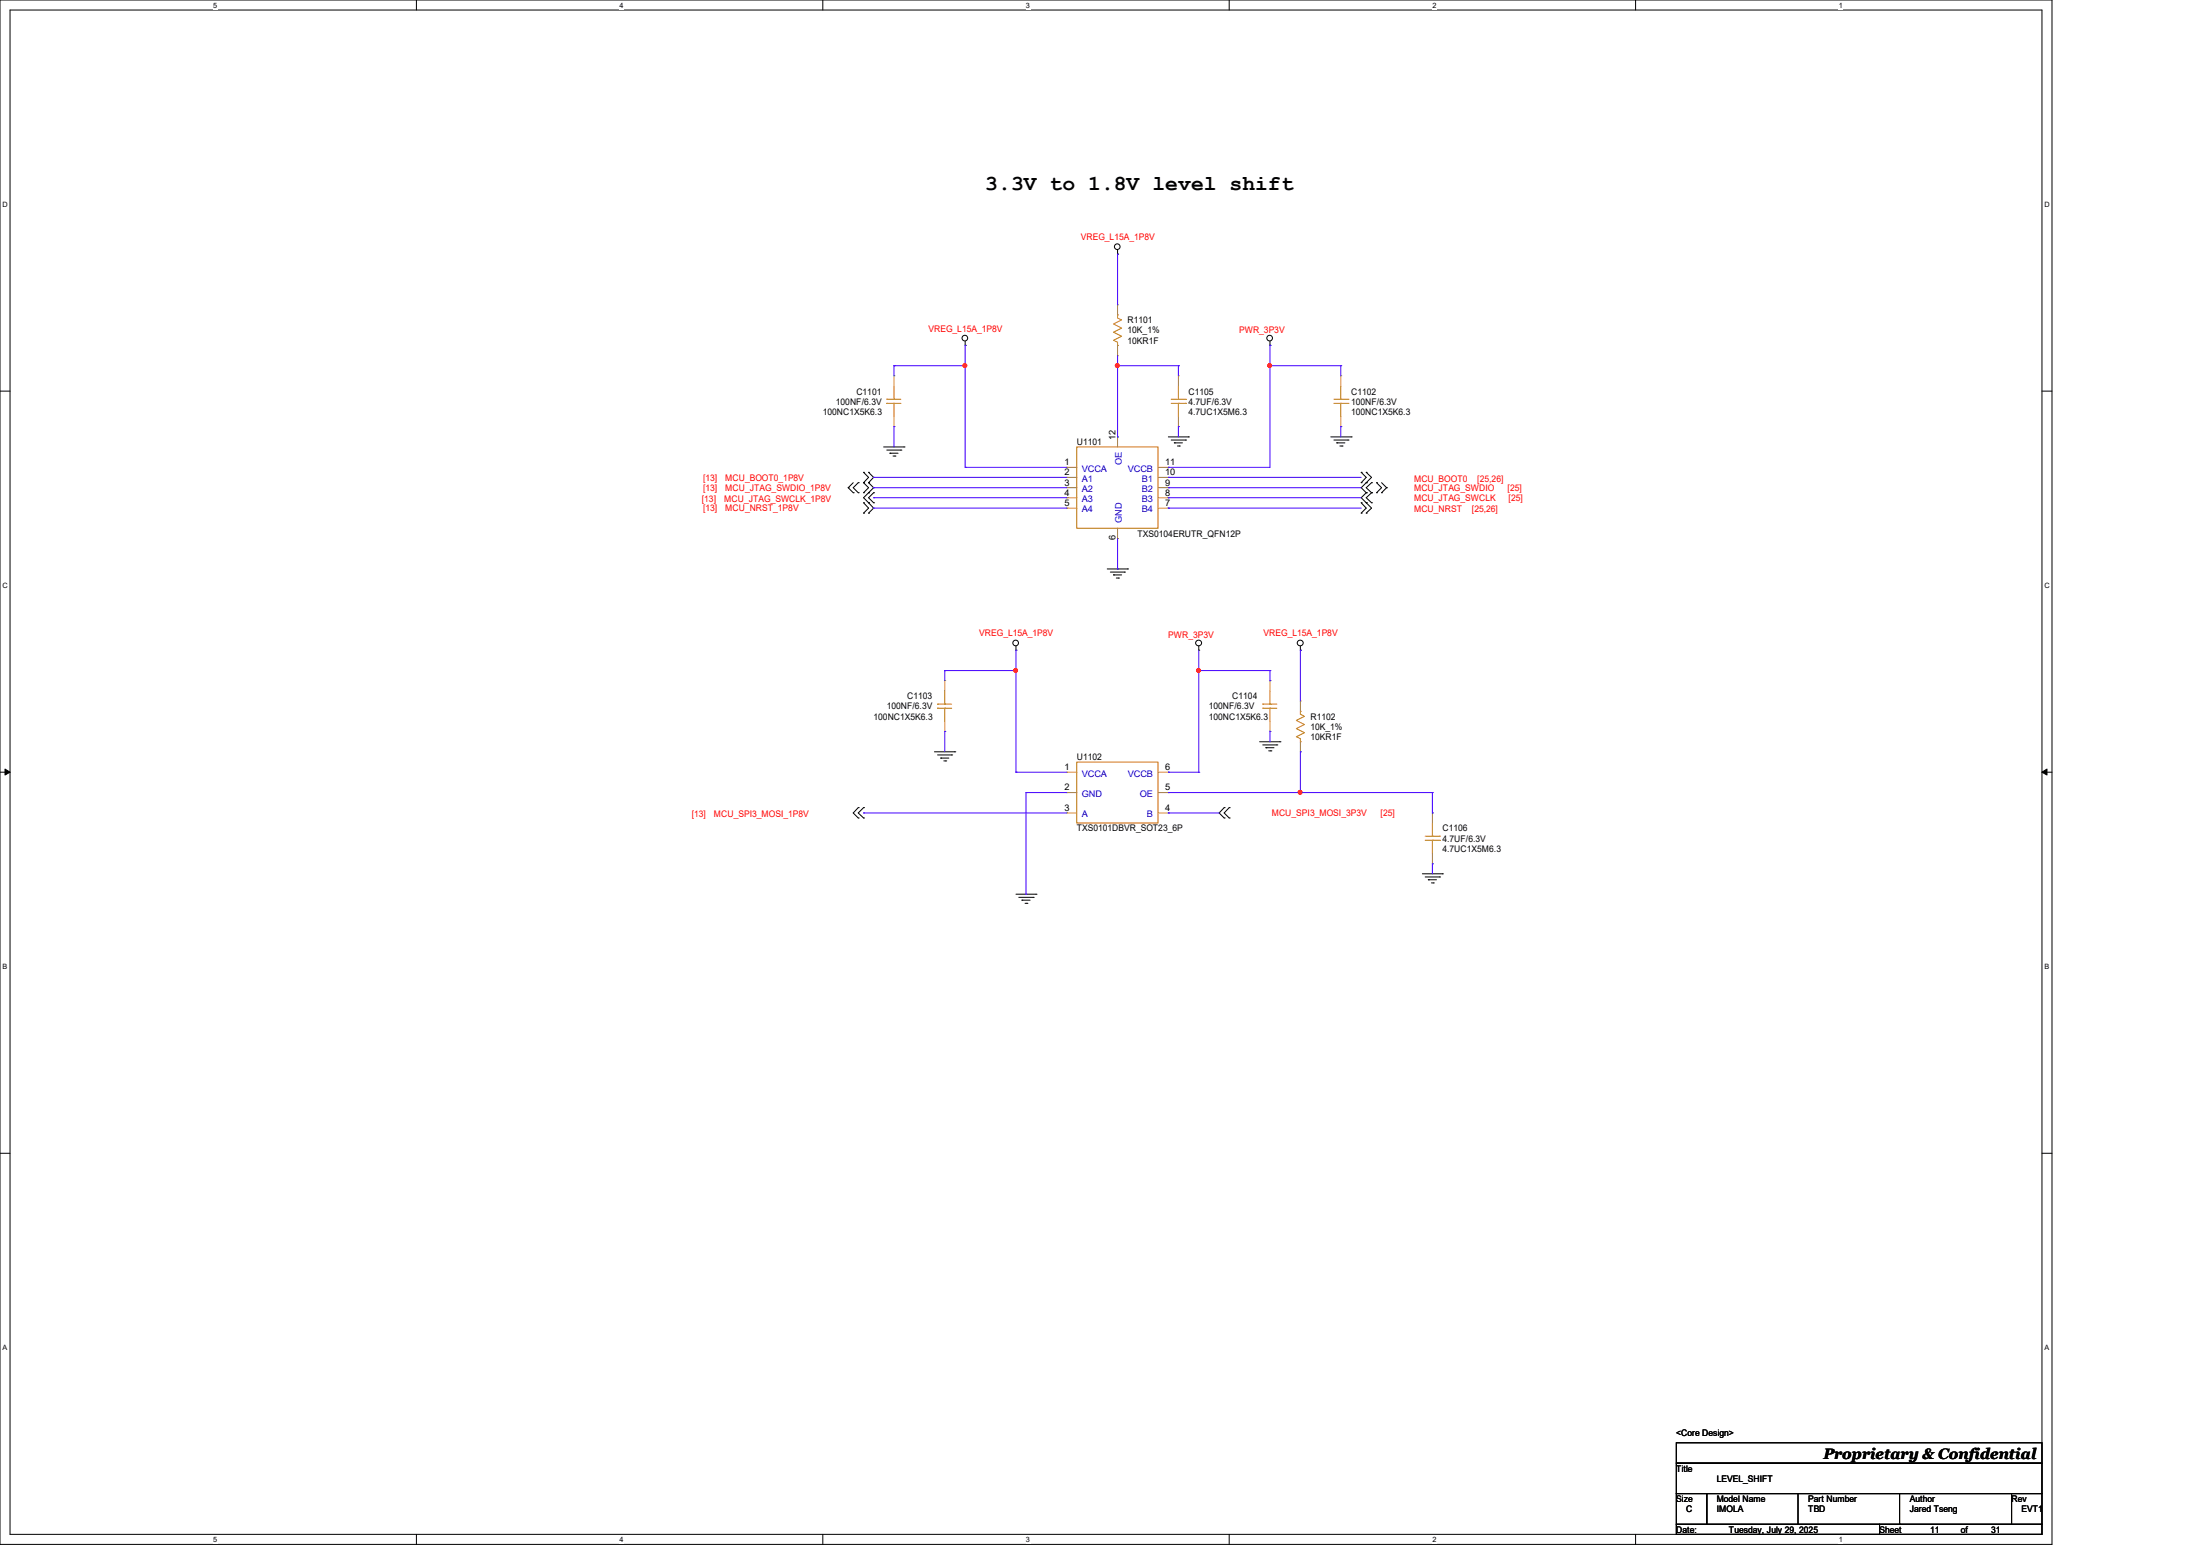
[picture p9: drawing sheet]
<svg xmlns="http://www.w3.org/2000/svg" width="297mm" height="210mm" viewBox="0 0 297 210" stroke-linecap="round" stroke-linejoin="round" font-family="sans-serif">
<path d="M0 0h277v208.4h-277zM1.4 1.4h274.3v205.7h-274.3z" fill="none" stroke="#000" stroke-width=".14"/>
<g fill="#fff">
<path d="M28.8 .1h.5v1.1h-.5z"/>
<path d="M28.8 207.2h.5v1.1h-.5z"/>
</g>
<path d="M56.2 0v1.4M56.2 207.1v1.3" fill="none" stroke="#000" stroke-width=".14"/>
<g fill="#fff">
<path d="M83.7 .1h.5v1.1h-.5z"/>
<path d="M83.7 207.2h.5v1.1h-.5z"/>
</g>
<path d="M111.1 0v1.4M111.1 207.1v1.3" fill="none" stroke="#000" stroke-width=".14"/>
<g fill="#fff">
<path d="M138.5 .1h.6v1.1h-.6z"/>
<path d="M138.5 207.2h.6v1.1h-.6z"/>
</g>
<path d="M165.9 0v1.4M165.9 207.1v1.3" fill="none" stroke="#000" stroke-width=".14"/>
<g fill="#fff">
<path d="M193.4 .1h.5v1.1h-.5z"/>
<path d="M193.4 207.2h.5v1.1h-.5z"/>
</g>
<path d="M220.8 0v1.4M220.8 207.1v1.3" fill="none" stroke="#000" stroke-width=".14"/>
<g fill="#fff">
<path d="M248.2 .1h.6v1.1h-.6z"/>
<path d="M248.2 207.2h.6v1.1h-.6z"/>
<path d="M.3 27.1h.8v1.1h-.8z"/>
<path d="M276 27.1h.7v1.1h-.7z"/>
<path d="M.3 78.5h.8v1.1h-.8z"/>
<path d="M276 78.5h.7v1.1h-.7z"/>
</g>
<path d="M0 52.8h1.4M275.7 52.8h1.3" fill="none" stroke="#000" stroke-width=".14"/>
<g fill="#fff">
<path d="M.3 129.9h.7v1.1h-.7z"/>
<path d="M276 129.9h.6v1.1h-.6z"/>
</g>
<path d="M0 104.2h1.4M275.7 104.2h1.3" fill="none" stroke="#000" stroke-width=".14"/>
<path d="M.7 103.8l.7 .4-.7 .4zM275.7 104.2l.7-.4v.8z" fill="#000" stroke="#000" stroke-width=".14"/>
<g fill="#fff">
<path d="M.3 181.4h.7v1.1h-.7z"/>
<path d="M276 181.4h.6v1.1h-.6z"/>
</g>
<g fill="none" stroke="#000" stroke-width=".14">
<path d="M150.9 34.3h.1M150.9 33.7v.6M130.3 46.6h.1M130.3 46.1v.5M157.7 59h2.7M158.1 59.4h2M158.5 59.8h.1M158.5 59.8h1.1M160.1 59.4h.1M160.4 59h.1M171.4 46.6h.1M171.4 46.1v.5"/>
<path d="M179.7 59h2.7M180.1 59.4h1.9M180.5 59.8h.1M180.5 59.8h1.1M182 59.4h.1M182.4 59h.1M114.5 65.8h.1M114.5 65.8l.7 .7M115.2 66.5h.1M115.2 65.2l-.7 .6M115.9 65.2h.1M115.9 66.5h.1"/>
<path d="M115.9 65.2l-.7 .6 .7 .7M116.6 66.5h.1M116.6 65.2h.1M116.6 69.3h.1M116.6 67.9h.1M116.6 63.8h.1M116.6 65.2l.7 .6-.7 .7M116.6 67.9l.7 .7-.7 .7M116.6 63.8l.7 .6-.7 .8M117.3 65.2h.1M117.3 66.5h.1M117.3 67.9h.1"/>
<path d="M117.3 69.3h.1M117.3 63.8h.1M117.3 65.2l.6 .6-1.3 1.4 .7 .7M117.3 67.9l.6 .7-.6 .7M117.3 63.8l.6 .6-.6 .8M117.9 66.5h.1M117.9 67.9h.1M117.9 66.5l-.6 .7 .6 .7M119.3 60.3h2.7M119.7 60.7h1.9M120.1 61.2h.1M120.1 61.2h1.1"/>
<path d="M120.6 61.6h.2M120.8 61.6h.1M121.6 60.7h.1M122 60.3h.1M149.5 76.8h2.7M149.9 77.2h1.9M150.3 77.6h.1M150.3 77.6h1.1M150.7 78h.3M151 78h.1M151.8 77.2h.1M152.2 76.8h.1"/>
<path d="M159 60.2h.2M159.2 60.2h.1M180.9 60.2h.3M181.2 60.2h.1M183.8 63.8h.1M183.8 65.2h.1M183.8 67.9h.1M183.8 69.3h.1M183.8 67.9l.6 .7-.6 .7M183.8 63.8l.6 .6-.6 .8M184.4 65.2h.1M184.4 66.5h.1"/>
<path d="M184.4 67.9h.1M184.4 63.8h.1M184.4 69.3h.1M184.4 63.8l.8 .6-1.4 1.4 .6 .7M184.4 66.5l-.6 .7 1.4 1.4-.8 .7M185.2 66.5h.1M185.2 65.2h.1M185.2 67.9h.1M185.2 65.2l-.8 .6 .8 .7M185.2 66.5l-.8 .7 .8 .7M185.8 65.2h.1M185.8 66.5h.1"/>
<path d="M185.8 65.2l.7 .6-.7 .7M186.5 66.5h.1M186.5 65.2l.7 .6M187.2 65.8h.1M187.2 65.8l-.7 .7M137.2 87.8h.1M137.2 87.2v.6M161.8 87.8h.1M161.8 87.2v.6M175.6 87.8h.1M175.6 87.2v.6M115.9 109h.1"/>
<path d="M115.9 110.4h.1M115.9 109l-.7 .7 .7 .7M116.6 109h.1M116.6 110.4h.1M116.6 109l-.7 .7 .7 .7M126.2 101.5h2.7M126.6 101.9h1.9M127 102.3h.1M127 102.3h1.1M127.4 102.7h.3M127.7 102.7h.1M128.5 101.9h.1"/>
<path d="M128.9 101.5h.1M165.3 109h.1M165.3 110.4h.1M165.3 109l-.7 .7 .7 .7M165.9 110.4h.1M165.9 109h.1M165.9 109l-.6 .7 .6 .7M170.1 100.1h2.7M170.5 100.5h1.9M170.9 100.9h.1M170.9 100.9h1.1M171.3 101.3h.3"/>
<path d="M171.6 101.3h.1M172.4 100.5h.1M172.8 100.1h.1M192 117.9h2.7M192.4 118.4h2M192.8 118.7h.1M192.8 118.7h1.1M193.3 119.2h.2M193.5 119.2h.1M194.4 118.4h.1M194.7 117.9h.1M137.2 120.7h2.7"/>
<path d="M137.5 121.1h2M138 121.5h.1M138 121.5h1.1M138.4 121.9h.2M138.6 121.9h.1M139.5 121.1h.1M139.9 120.7h.1M0 155.7h1.4M275.7 155.7h1.3M226.3 194.7h49.4v2.8h-49.4zM226.3 197.5h49.4v4.1h-49.4zM226.3 201.6h4.1v4.1h-4.1z"/>
<path d="M226.3 205.7h27.4v1.4h-27.4zM230.4 201.6h41.2v4.1h-41.2zM242.7 205.7h.1M242.7 201.6v4.1M253.7 205.7h22v1.4h-22zM256.5 205.7h.1M256.5 201.6v4.1M271.6 201.6h4.1v4.1h-4.1z"/>
<circle cx="150.8" cy="33.3" r=".38"/>
<circle cx="130.3" cy="45.6" r=".38"/>
<circle cx="171.4" cy="45.6" r=".38"/>
<circle cx="137.1" cy="86.8" r=".38"/>
<circle cx="161.8" cy="86.8" r=".39"/>
<circle cx="175.5" cy="86.8" r=".39"/>
</g>
<g fill="none" stroke="#cc8006" stroke-width=".14">
<path d="M119.7 54.4h.1M119.7 53.9h.1M119.7 54.4h1.9M119.7 53.9h1.9M120.7 53.9h.1M120.7 54.4h.1M120.7 52.1v1.8M120.7 54.4v1.8M150.9 42.5v.4l.5 .3-1.1 .5 1.1 .6-1.1 .5 1.1 .6-1.1 .5 .6 .3v.4M150.9 46.6h.1M150.9 42.5h.1M158.1 54.4h2"/>
<path d="M158.1 53.9h2M159.1 53.9h.1M159.1 54.4h.1M159.1 52.1v1.8M159.1 54.4v1.8M160.1 54.4h.1M160.1 53.9h.1M180.1 54.4h1.9M180.1 53.9h1.9M181 53.9h.1M181 54.4h.1M181 52.1v1.8"/>
<path d="M181 54.4v1.8M182 54.4h.1M182 53.9h.1M145.4 60.3h10.9v11h-10.9zM126.6 95.6h.1M126.6 95h.1M126.6 95.6h1.9M126.6 95h1.9M127.6 95h.1M127.6 95.6h.1M127.6 93.3v1.7M127.6 95.6v1.8"/>
<path d="M170.5 95.6h.1M170.5 95h.1M170.5 95.6h1.9M170.5 95h1.9M171.4 95h.1M171.4 95.6h.1M171.4 93.3v1.7M171.4 95.6v1.8M175.6 96v.4l.5 .3-1.1 .5 1.1 .6-1.1 .5 1.1 .6-1.1 .5 .6 .3v.4M175.6 96h.1M145.4 102.9h10.9v8.2h-10.9zM175.6 100.1h.1"/>
<path d="M192.4 113.4h2M192.4 112.9h2M193.4 112.9h.1M193.4 113.4h.1M193.4 111.1v1.8M193.4 113.4v1.8M194.4 113.4h.1M194.4 112.9h.1"/>
</g>
<g fill="none" stroke="#a84" stroke-width=".14">
<path d="M120.7 50.7h.1M120.7 57.6h.1M120.7 50.7v1.4M120.7 56.2v1.4M150.9 41.1h.1M150.9 48h.1M150.9 59h.1M150.9 41.1v1.4M150.9 46.6v1.4M150.9 59v1.3M159.1 50.7h.1M159.1 57.6h.1"/>
<path d="M159.1 50.7v1.4M159.1 56.2v1.4M181 50.7h.1M181 57.6h.1M181 50.7v1.4M181 56.2v1.4M144 64.4h.1M144 63.1h.1M144 65.8h.1M144 67.2h.1M144 68.6h.1M144 64.4h1.4"/>
<path d="M144 63.1h1.4M144 65.8h1.4M144 67.2h1.4M144 68.6h1.4M150.9 72.7h.1M150.9 71.3v1.4M156.3 64.4h1.4M156.3 63.1h1.4M156.3 65.8h1.4M156.3 67.2h1.4M156.3 68.6h1.4M157.7 64.4h.1"/>
<path d="M157.7 63.1h.1M157.7 65.8h.1M157.7 67.2h.1M157.7 68.6h.1M127.6 91.9h.1M127.6 98.7h.1M127.6 91.9v1.4M127.6 97.4v1.3M171.4 91.9h.1M171.4 98.7h.1M171.4 91.9v1.4M171.4 97.4v1.3"/>
<path d="M175.6 94.6h.1M175.6 94.6v1.4M144 104.2h.1M144 107h.1M144 109.7h.1M144 104.2h1.4M144 107h1.4M144 109.7h1.4M156.3 104.2h1.4M156.3 107h1.4M156.3 109.7h1.4M157.7 104.2h.1"/>
<path d="M157.7 107h.1M157.7 109.7h.1M175.6 101.5h.1M175.6 100.1v1.4M193.4 109.7h.1M193.4 116.6h.1M193.4 109.7v1.4M193.4 115.2v1.4"/>
</g>
<g fill="none" stroke="#4200ff" stroke-width=".14">
<path d="M150.9 34.3h.1M150.9 34.3v6.8M120.7 49.4h.1M120.7 57.6h.1M120.7 49.4h9.6M120.7 49.4v1.3M120.7 57.6v2.7M130.3 46.6h.1M130.3 49.4h.1M130.3 46.6v16.5M150.9 49.4h.1M150.9 59h.1"/>
<path d="M150.9 48v11M150.9 49.4h8.2M159.1 49.4h.1M159.1 57.6h.1M159.1 49.4v1.3M159.1 57.6v1.4M171.4 46.6h.1M171.4 49.4h.1M171.4 46.6v16.5h-13.7M171.4 49.4h9.6M181 49.4h.1M181 57.6h.1"/>
<path d="M181 49.4v1.3M181 57.6v1.4M117.9 64.4h.1M117.9 65.8h.1M117.9 67.2h.1M117.9 68.6h.1M117.9 64.4h26.1M117.9 65.8h26.1M117.9 67.2h26.1M117.9 68.6h26.1M130.3 63.1h.1M130.3 63.1h13.7"/>
<path d="M150.9 76.8h.1M150.9 72.7v4.1M157.7 63.1h.1M157.7 64.4h.1M157.7 65.8h.1M157.7 67.2h.1M157.7 68.6h.1M157.7 64.4h26.1M157.7 65.8h26.1M157.7 67.2h26.1M157.7 68.6h26.1M127.6 90.5h.1"/>
<path d="M127.6 98.7h.1M127.6 90.5h9.6M127.6 90.5v1.4M127.6 98.7v2.8M137.2 87.8h.1M137.2 87.8v16.4M161.8 90.5h.1M161.8 90.5h9.6M161.8 87.8v16.4M171.4 90.5h.1M171.4 91.9h.1M171.4 98.7h.1"/>
<path d="M171.4 90.5v1.4M171.4 98.7v1.4M175.6 87.8h.1M175.6 87.8v6.8M116.6 109.7h.1M116.6 109.7h27.4M137.2 104.2h.1M137.2 104.2h6.8M138.5 107h.1M138.5 107h5.5M138.5 107v13.7M157.7 109.7h.1"/>
<path d="M157.7 107h.1M157.7 104.2h.1M157.7 109.7h6.9M157.7 107h35.7M157.7 104.2h4.1M161.8 104.2h.1M175.6 101.5h.1M175.6 101.5v5.5M193.4 109.7h.1M193.4 116.6h.1M193.4 107h.1M193.4 107v2.7"/>
<path d="M193.4 116.6v1.3M138.5 120.7h.1"/>
</g>
<g fill="#f00" stroke="#f00" stroke-width=".14">
<circle cx="175.5" cy="106.9" r=".25"/>
<circle cx="137.1" cy="90.5" r=".25"/>
<circle cx="161.8" cy="90.5" r=".25"/>
<circle cx="130.3" cy="49.3" r=".25"/>
<circle cx="171.4" cy="49.3" r=".25"/>
<circle cx="150.8" cy="49.3" r=".25"/>
</g>
<text font-size="2.9" x="133" y="25.7">3.3V to 1.8V level shift</text>
<text font-size="2" x="246.2" y="196.9">Proprietary &amp; Confidential</text>
<g font-size="1.2" fill="#f00">
<text x="145.9" y="32.4">VREG_L15A_1P8V</text>
<text x="125.3" y="44.7">VREG_L15A_1P8V</text>
<text x="167.3" y="45">PWR_3P3V</text>
<text x="94.9" y="64.9">[13]</text>
<text x="97.9" y="64.9">MCU_BOOT0_1P8V</text>
<text x="190.9" y="65">MCU_BOOT0</text>
<text x="199.4" y="65">[25,26]</text>
<text x="94.7" y="67.8">[13]</text>
<text x="94.9" y="66.3">[13]</text>
<text x="94.9" y="69">[13]</text>
<text x="97.8" y="67.8">MCU_JTAG_SWCLK_1P8V</text>
<text x="97.9" y="66.3">MCU_JTAG_SWDIO_1P8V</text>
<text x="97.9" y="69">MCU_NRST_1P8V</text>
<text x="190.9" y="66.3">MCU_JTAG_SWDIO</text>
<text x="190.9" y="67.6">MCU_JTAG_SWCLK</text>
<text x="190.9" y="69.2">MCU_NRST</text>
<text x="198.7" y="69.2">[25,26]</text>
<text x="203.5" y="66.3">[25]</text>
<text x="203.7" y="67.6">[25]</text>
<text x="132.2" y="85.9">VREG_L15A_1P8V</text>
<text x="157.7" y="86.1">PWR_3P3V</text>
<text x="170.6" y="85.9">VREG_L15A_1P8V</text>
<text x="93.4" y="110.3">[13]</text>
<text x="96.4" y="110.3">MCU_SPI3_MOSI_1P8V</text>
<text x="171.7" y="110.2">MCU_SPI3_MOSI_3P3V</text>
<text x="186.4" y="110.2">[25]</text>
</g>
<g font-size="1.2">
<text x="152.2" y="43.6">R1101</text>
<text x="152.2" y="45">10K_1%</text>
<text x="152.2" y="46.4">10KR1F</text>
<text x="115.6" y="53.3">C1101</text>
<text x="160.4" y="53.3">C1105</text>
<text x="182.4" y="53.3">C1102</text>
<text x="111.1" y="56">100NC1X5K6.3</text>
<text x="112.9" y="54.6">100NF/6.3V</text>
<text x="150.6" y="59.3" transform="rotate(-90 150.6 59.3)">12</text>
<text x="160.4" y="54.6">4.7UF/6.3V</text>
<text x="160.4" y="56">4.7UC1X5M6.3</text>
<text x="182.4" y="54.6">100NF/6.3V</text>
<text x="182.4" y="56">100NC1X5K6.3</text>
<text x="143.7" y="64.1">2</text>
<text x="143.7" y="62.8">1</text>
<text x="143.7" y="65.5">3</text>
<text x="145.4" y="60.1">U1101</text>
<text x="157.3" y="64.1">10</text>
<text x="157.3" y="62.8">11</text>
<text x="157.3" y="65.5">9</text>
<text x="143.7" y="66.9">4</text>
<text x="143.7" y="68.3">5</text>
<text x="157.3" y="66.9">8</text>
<text x="157.3" y="68.3">7</text>
<text x="150.6" y="72.9" transform="rotate(-90 150.6 72.9)">6</text>
<text x="153.6" y="72.4">TXS0104ERUTR_QFN12P</text>
<text x="119.7" y="95.8">100NF/6.3V</text>
<text x="122.5" y="94.4">C1103</text>
<text x="163.2" y="95.8">100NF/6.3V</text>
<text x="166.4" y="94.4">C1104</text>
<text x="117.9" y="97.2">100NC1X5K6.3</text>
<text x="163.2" y="97.2">100NC1X5K6.3</text>
<text x="176.9" y="97.2">R1102</text>
<text x="176.9" y="98.5">10K_1%</text>
<text x="176.9" y="99.9">10KR1F</text>
<text x="143.7" y="103.9">1</text>
<text x="143.7" y="106.7">2</text>
<text x="145.4" y="102.6">U1102</text>
<text x="157.3" y="103.9">6</text>
<text x="157.3" y="106.7">5</text>
<text x="143.7" y="109.4">3</text>
<text x="145.4" y="112.2">TXS0101DBVR_SOT23_6P</text>
<text x="157.3" y="109.4">4</text>
<text x="194.7" y="112.2">C1106</text>
<text x="194.7" y="113.6">4.7UF/6.3V</text>
<text x="194.7" y="115">4.7UC1X5M6.3</text>
<text x="226.3" y="193.8">&lt;Core Design&gt;</text>
<text x="226.3" y="198.6">Title</text>
<text x="226.3" y="202.7">Size</text>
<text x="231.8" y="200">LEVEL_SHIFT</text>
<text x="231.8" y="202.7">Model Name</text>
<text x="244.1" y="202.7">Part Number</text>
<text x="257.8" y="202.7">Author</text>
<text x="271.6" y="202.7">Rev</text>
<text x="226.3" y="206.9">Date:</text>
<text x="227.7" y="204.1">C</text>
<text x="231.8" y="204.1">IMOLA</text>
<text x="233.4" y="206.9">Tuesday, July 29, 2025</text>
<text x="244.1" y="204.1">TBD</text>
<text x="253.7" y="206.9">Sheet</text>
<text x="257.8" y="204.1">Jared Tseng</text>
<text x="260.6" y="206.9">11</text>
<text x="264.7" y="206.9">of</text>
<text x="268.8" y="206.9">31</text>
<text x="272.9" y="204.1">EVT1</text>
</g>
<g font-size="1.2" fill="#00c">
<text x="146" y="65">A1</text>
<text x="146" y="63.7">VCCA</text>
<text x="151.5" y="62.8" transform="rotate(-90 151.5 62.8)">OE</text>
<text x="152.3" y="63.7">VCCB</text>
<text x="154.2" y="65">B1</text>
<text x="146" y="66.4">A2</text>
<text x="146" y="67.8">A3</text>
<text x="146" y="69.2">A4</text>
<text x="151.5" y="70.6" transform="rotate(-90 151.5 70.6)">GND</text>
<text x="154.2" y="66.4">B2</text>
<text x="154.2" y="67.8">B3</text>
<text x="154.2" y="69.2">B4</text>
<text x="146" y="104.8">VCCA</text>
<text x="146" y="107.6">GND</text>
<text x="152.3" y="104.8">VCCB</text>
<text x="153.9" y="107.6">OE</text>
<text x="146" y="110.3">A</text>
<text x="154.8" y="110.3">B</text>
</g>
<g font-size="1">
<text x="28.8" y="1">5</text>
<text x="83.7" y="1">4</text>
<text x="138.5" y="1">3</text>
<text x="193.4" y="1">2</text>
<text x="248.2" y="1">1</text>
<text x=".3" y="27.9">D</text>
<text x="276" y="27.9">D</text>
<text x=".3" y="79.4">C</text>
<text x="276" y="79.4">C</text>
<text x=".3" y="130.8">B</text>
<text x="276" y="130.8">B</text>
<text x=".3" y="182.2">A</text>
<text x="276" y="182.2">A</text>
<text x="28.8" y="208.1">5</text>
<text x="83.7" y="208.1">4</text>
<text x="138.5" y="208.1">3</text>
<text x="193.4" y="208.1">2</text>
<text x="248.2" y="208.1">1</text>
</g>
</svg>
